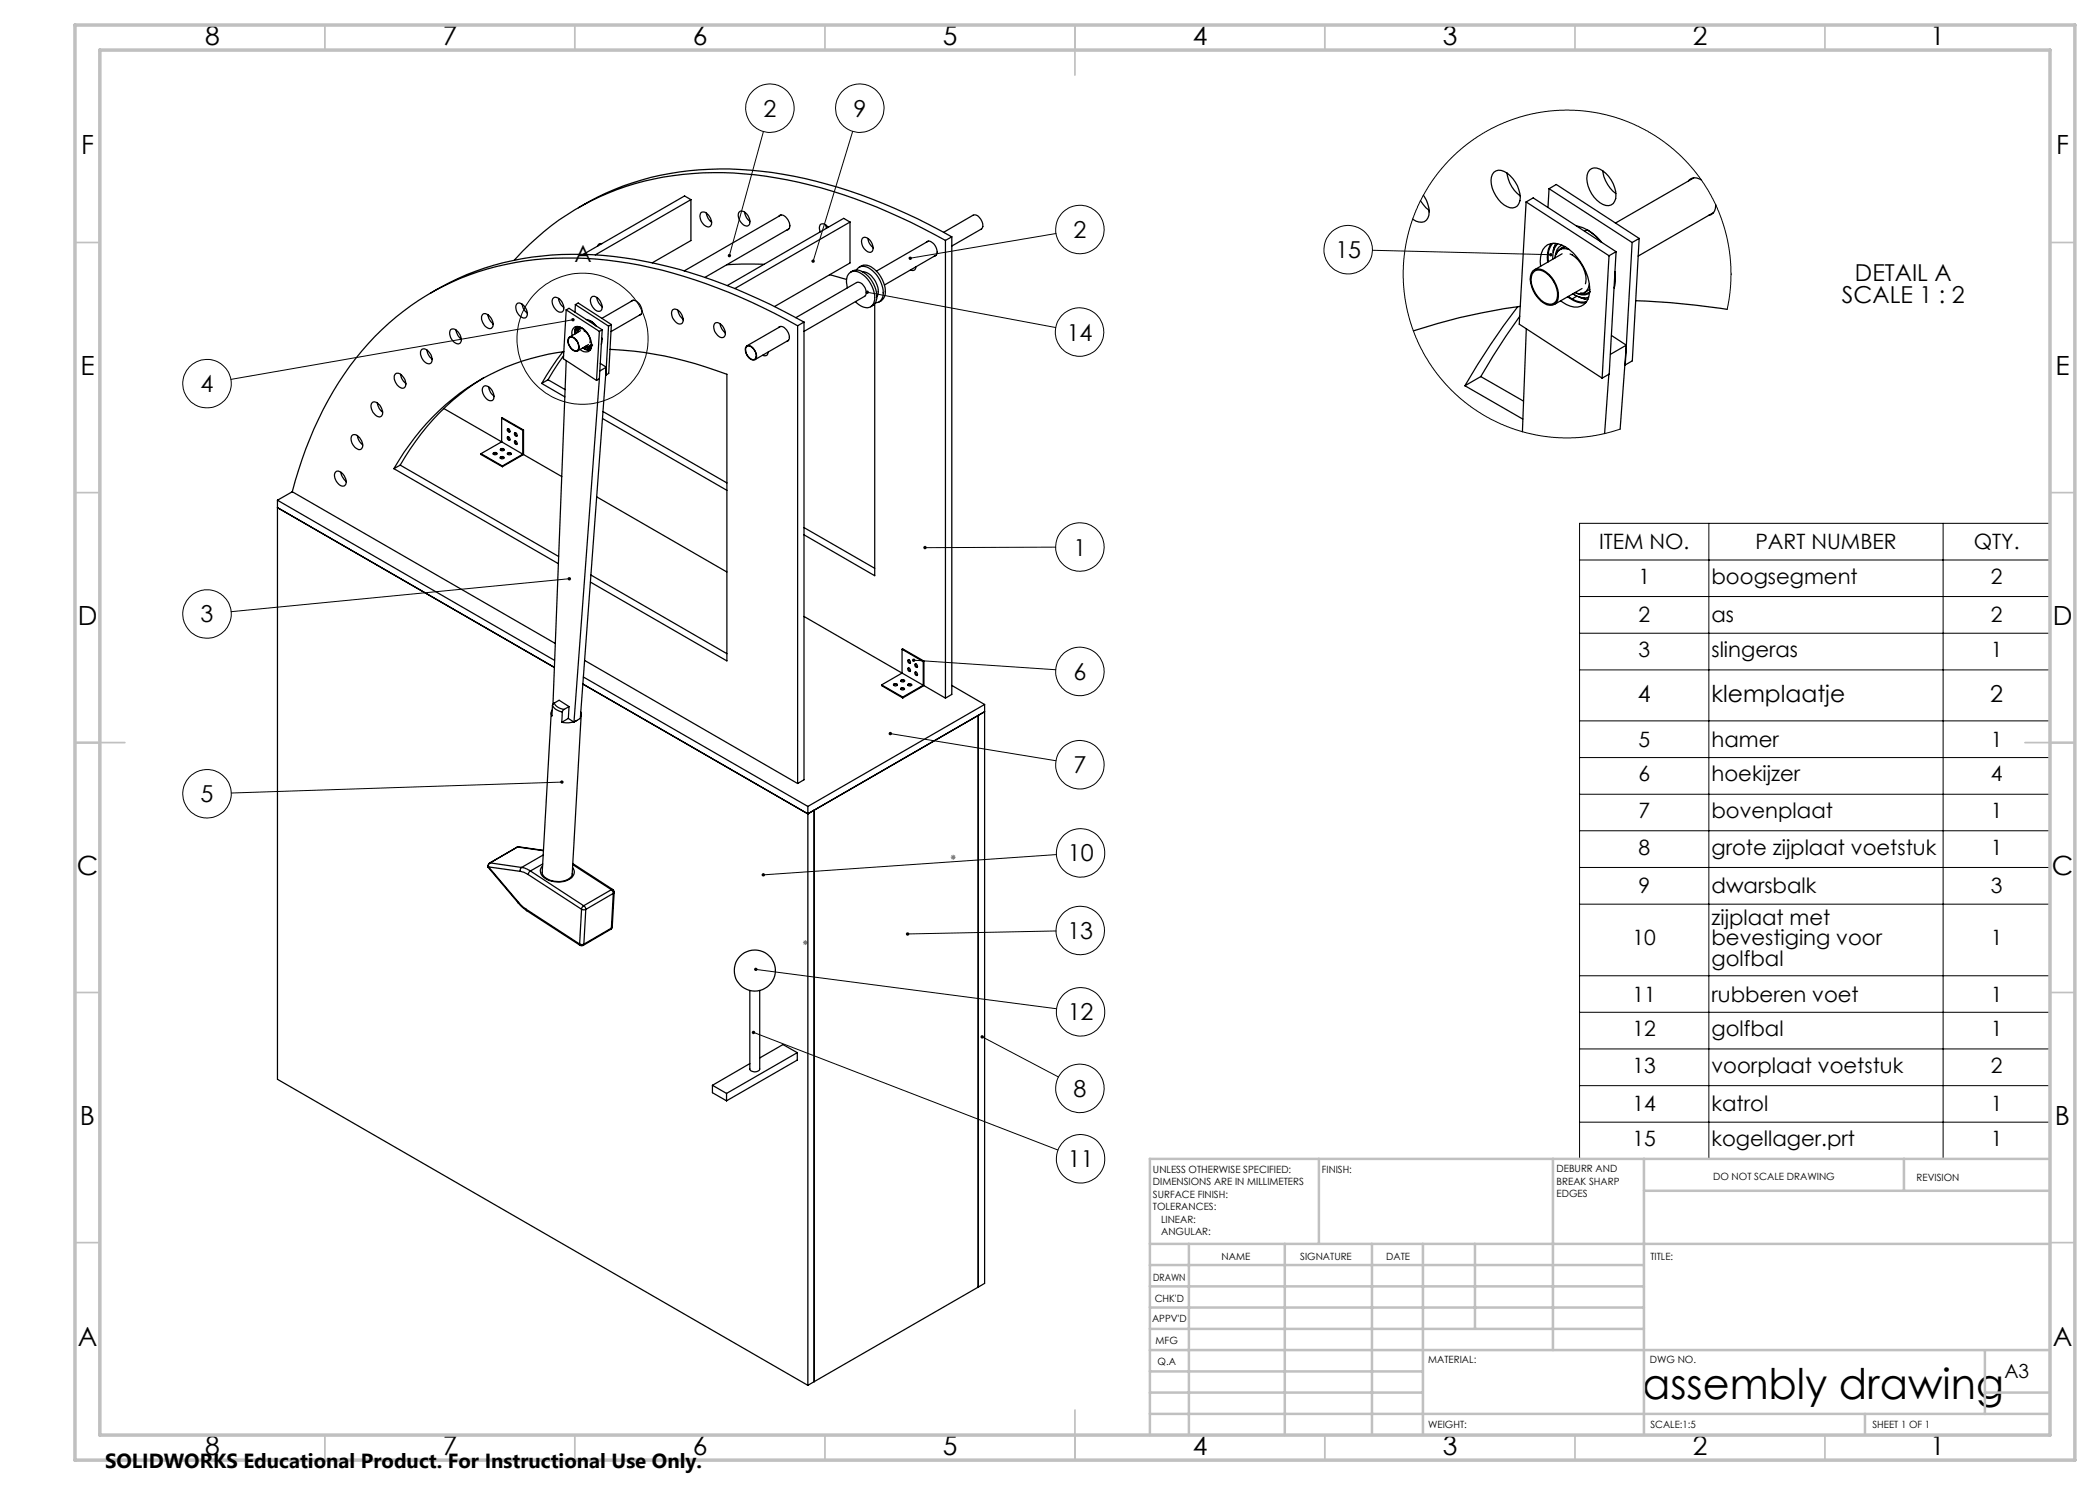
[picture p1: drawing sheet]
<svg xmlns="http://www.w3.org/2000/svg" width="420mm" height="297mm" viewBox="0 0 420 297" stroke-linecap="round" stroke-linejoin="round" font-family="sans-serif">
<g fill="none" stroke="#000" stroke-width=".2">
<path d="M152.7 26.3l-6.8 24.8M170.5 26.3l-7.9 25.9M173.5 58.5l37.6 7M211.2 46.7l-29.2 4.9M274.5 50.1l35.7 .8M114.6 64l-68.4 11.9M345.4 61.9l.7-5 .1-2.3-.2-3.2-.3-2.6-.8-3-.7-2.2-1.1-2.6-2.3-4.3-1.6-2.1-2-2.4-2.4-2.3-1.9-1.5-2.1-1.4-3-1.7-2.2-.9-2.8-1-3.1-.8-2.3-.3-2.5-.3h-3l-2.8 .3-2.5 .4-2.9 .8-2.8 1-4 2-2.3 1.4-1.9 1.4-3.6 3.5-2 2.4-1.2 1.8-2.4 4.4-1 2.6-.8 2.4-.6 2.9-.4 2.7v5.1l.3 2.6 .6 2.8 1.5 4.9 1.7 3.4 1.1 1.8 1.5 2.2 1.9 2.2 3.7 3.5 2.5 1.8 2.4 1.4 2.4 1.2 2.3 .9 4.7 1.2 3 .5 2.3 .1 3.1-.1 2.8-.3 2.8-.6 2.7-.8M113.9 115.7l-67.7 6.6M211.1 109.4l-26.1 .1M315.9 104.7h94.1v127.1h-94.1zM315.9 119.3h94.1M315.9 112h94.1"/>
<path d="M341.8 104.7v127.1M388.6 104.7v127.1M182.7 132l28.4 1.9M315.9 126.6h94.1M315.9 134h94.1M112.4 156.4l-66.2 2.2M178 146.7l33.2 5.4M315.9 144.2h94.1M315.9 151.5h94.1M315.9 158.9h94.1M211.3 170.9l-58.7 4.1M315.9 166.2h94.1"/>
<path d="M315.9 173.5h94.1M151.2 193.9l60.1 7.9M211.2 186.2l-29.7 .6M315.9 180.8h94.1M315.9 195.2h94.1M150.7 206.5l60.9 23.5M196.4 207.4l15.3 8M315.9 202.5h94.1M315.9 209.8h94.1M315.9 217.1h94.1M315.9 224.4h94.1"/>
<circle cx="154" cy="21.6" r="4.8"/>
<circle cx="171.9" cy="21.6" r="4.8"/>
<circle cx="216" cy="45.9" r="4.9"/>
<circle cx="269.6" cy="49.9" r="4.8"/>
<circle cx="41.4" cy="76.7" r="4.8"/>
<circle cx="116.5" cy="67.8" r="13.1"/>
<circle cx="215.9" cy="66.4" r="4.8"/>
<circle cx="216" cy="109.4" r="4.8"/>
<circle cx="41.4" cy="122.8" r="4.8"/>
<circle cx="216" cy="134.3" r="4.8"/>
<circle cx="41.4" cy="158.7" r="4.8"/>
<circle cx="216" cy="152.9" r="4.8"/>
<circle cx="216.1" cy="170.6" r="4.8"/>
<circle cx="216" cy="186.1" r="4.8"/>
<circle cx="216" cy="217.7" r="4.8"/>
<circle cx="216.1" cy="202.4" r="4.8"/>
<circle cx="216.1" cy="231.8" r="4.8"/>
</g>
<path d="M190.1 171.4h1M190.3 171.1l.7 .7M190.6 171v1M191 171.1l-.7 .7M160.6 188.5h1M160.7 188.2l.8 .7M161.1 188v1M161.5 188.2l-.8 .7" fill="none" stroke="#808080" stroke-width=".2"/>
<g fill="none" stroke="#c0c0c0" stroke-width=".35">
<path d="M65 5v5M115 5v5M165 5v5M215 5v10M265 5v5M315 5v5M365 5v5M15 48.5h5M410 48.5h5M15 98.5h5M410 98.5h5M15 148.5h10"/>
<path d="M405 148.5h10M15 198.5h5M410 198.5h5M15 248.5h5M410 248.5h5M65 287v5M115 287v5M165 287v5M215 282v10M265 287v5M315 287v5M365 287v5"/>
</g>
<g fill="none" stroke="#c0c0c0" stroke-width=".5">
<path d="M263.8 231.8v17M310.6 231.8v38.2M328.8 231.8v55.2M328.8 238.2h81.2M380.8 231.8v6.4M410 231.8h-180v55.2M230 248.8h180M230 257.3h98.8M230 253h98.8M237.8 248.8v38.2M257 248.8v38.2M274.4 248.8v38.2"/>
<path d="M284.6 248.8v38.2M295 248.8v17M230 265.8h98.8M230 261.5h98.8M230 278.5h54.6M230 274.3h54.6M230 270h180M397 278.5h13M397 270v12.8M230 282.8h180M373 282.8v4.2"/>
</g>
<path d="M15 5h400v287h-400zM20 10h390v277h-390z" fill="none" stroke="#c0c0c0" stroke-width=".7"/>
<g fill="#000">
<path d="M309.9 50.7h.1a.31 .31 0 0 1 .3-.1 .31 .31 0 0 1 .2 .3h-.3h.3a.34 .34 0 0 1-.5 .4 .34 .34 0 0 1-.1-.6z"/>
<path d="M152.4 174.8l-.1 .2h.3h-.3a.34 .34 0 0 0 .5 .3 .34 .34 0 0 0 .1-.5 .34 .34 0 0 0-.5 0zM181.3 186.5l-.1 .3h.3h-.3a.34 .34 0 0 0 .4 .3 .34 .34 0 0 0 .2-.5 .34 .34 0 0 0-.5-.1zM196.3 207.1l-.2 .1 .3 .2-.3-.2a.35 .35 0 0 0 .4 .5 .35 .35 0 0 0 .3-.5 .35 .35 0 0 0-.5-.1zM151 193.6l-.2 .2 .4 .1-.4-.1a.34 .34 0 0 0 .4 .4 .34 .34 0 0 0 .3-.4 .34 .34 0 0 0-.5-.2zM177.8 146.5l-.1 .1 .3 .1-.3-.1a.34 .34 0 0 0 .4 .5 .34 .34 0 0 0 .3-.5 .34 .34 0 0 0-.6-.1zM182.5 131.8l-.1 .2h.3h-.3a.35 .35 0 0 0 .4 .4 .35 .35 0 0 0 .2-.5 .35 .35 0 0 0-.5-.1zM184.7 109.3l-.1 .2h.4h-.4a.34 .34 0 0 0 .5 .4 .34 .34 0 0 0 .2-.5 .34 .34 0 0 0-.6-.1zM181.8 51.5l-.1 .2 .3-.1-.3 .1a.34 .34 0 0 0 .5 .2 .34 .34 0 0 0 .1-.5 .34 .34 0 0 0-.5 .1zM173.2 58.2l-.1 .2 .4 .1-.4-.1a.34 .34 0 0 0 .4 .3 .34 .34 0 0 0 .3-.4 .34 .34 0 0 0-.6-.1zM145.7 50.8l-.1 .1a.32 .32 0 0 0 .2 .5l.1-.3-.1 .3a.34 .34 0 0 0 .4-.4 .34 .34 0 0 0-.5-.2zM162.4 52a.33 .33 0 0 0-.1 .3 .33 .33 0 0 0 .2 .3l.1-.4-.1 .4a.34 .34 0 0 0 .4-.4 .34 .34 0 0 0-.5-.2zM112.1 156.2a.35 .35 0 0 0 .2 .5 .35 .35 0 0 0 .4-.3h-.3h.3v-.2a.36 .36 0 0 0-.6 0zM113.6 115.6a.34 .34 0 0 0 .2 .5 .34 .34 0 0 0 .4-.4h-.3h.3l-.3-.3zM114.3 63.7a.35 .35 0 0 0 .2 .6 .35 .35 0 0 0 .4-.4l-.3 .1 .3-.1a.36 .36 0 0 0-.6-.2zM150.4 206.3l.3 .2-.3-.1a.33 .33 0 0 0 .3 .4 .33 .33 0 0 0 .3-.5 .33 .33 0 0 0-.6 0z"/>
</g>
<g fill="none" stroke="#000" stroke-width=".25">
<path d="M138.2 39.9l-19.1 11.1M138.2 39.9v8.2l-7.7 4.5M138.2 39.9l-1.3-.7-20.2 11.7M284.7 39a5.3 5.3 0 0 1 .9 4.6 1.87 1.87 0 0 1-3.1 .2M298.8 34.5a2.32 2.32 0 0 1 3.2 .6 6 6 0 0 1 2 5 1.64 1.64 0 0 1-2.6 1.2 6.2 6.2 0 0 1-3.1-5.8zM301.4 34.6a6.6 6.6 0 0 0 2.6 4.6M309.8 37.7l16.6 10.8M309.8 37.7l-.2 3.8M309.8 37.7l1.5-.8 16.5 10.8M317.9 34a1.89 1.89 0 0 1 2.7 .2 6.2 6.2 0 0 1 2.5 5.5 1.67 1.67 0 0 1-2.5 1.2 6.1 6.1 0 0 1-3.2-5.9zM320.6 34.2a6.6 6.6 0 0 0 2.6 4.5M338.7 35.6l-15.6 9"/>
<path d="M340.3 36a1.78 1.78 0 0 0-2.6 .2M86.1 58.6a55.1 55.1 0 0 1 32.4-7.7 92.8 92.8 0 0 1 35.4 9.9l6.9 3.6M110.7 59.6a1.28 1.28 0 0 1 1.7 .8 1.55 1.55 0 0 1 0 2 2 2 0 0 1-2-2.1zM111.7 59.7l.4 1.1 .6 .7M115.7 41.6a54.7 54.7 0 0 1 32.3-7.7 94.7 94.7 0 0 1 37.8 11l4.6 2.5M118.5 59.3a2 2 0 0 1 1.9 2.2 .75 .75 0 0 1-.4 .7 .75 .75 0 0 1-.9-.1 2.05 2.05 0 0 1-.8-2.7zM119.4 59.5l.3 1.1 .7 .7M120.4 48.8l-.1-.1a.62 .62 0 0 0-.8 .5M140.2 42.5a1.25 1.25 0 0 1 1.7 .9 1.41 1.41 0 0 1 0 1.9 2.02 2.02 0 0 1-1.8-2.6zM141.3 42.6a2.76 2.76 0 0 0 1 1.8M147.9 42.4a1.28 1.28 0 0 1 1.7 .7 1.55 1.55 0 0 1 0 2.1 2 2 0 0 1-2-2.2zM148.9 42.4l.4 1.1 .7 .7"/>
<path d="M152.8 52.9l-4.3-.1-3.2 .1M155.8 43.2a1.03 1.03 0 0 1 1.6 .5 1.69 1.69 0 0 1 .2 2.3h-.2M156.2 43l-19.4 11.2M157.8 45.8l-16.8 9.7M165.1 45l.2 .6M165.7 45.5a1.06 1.06 0 0 0-1.7-.4l-.1 .5 .1 .8M165.9 55l3.4 .9M169.5 57.6a2.63 2.63 0 0 1 .8-3.2 3.4 3.4 0 0 1 3.5 1.8 5.1 5.1 0 0 1 .9 4.5 1.71 1.71 0 0 1-2.7 .4l-.9-.8M170 44.4l-23 13.3M170 44.4v8.2l-15.1 8.7M170 44.4l-1.3-.7-23.2 13.4M170.1 54.4a2.28 2.28 0 0 1 3.1 .5 5.8 5.8 0 0 1 2.1 5.2l-.5 .9-.7 .3"/>
<path d="M171.3 54a1.76 1.76 0 0 1 2.8-.2 6 6 0 0 1 2.5 5.5l-.6 .9-.9 .4M171.8 53.4a2.24 2.24 0 0 1 3.1 .5 6 6 0 0 1 2.1 5.2l-.5 .9-.7 .4M172.5 54.4a3.8 3.8 0 0 1 3.1 3.5v.8l-.2 .7M172.5 47.6a1.38 1.38 0 0 1 1.9 1.1 1.15 1.15 0 0 1-.3 1.8 2.12 2.12 0 0 1-1.6-2.9zM173.6 47.7l.4 1.1 .6 .7M183.2 53.3a.69 .69 0 0 1-.3 .7 .69 .69 0 0 1-.8 0M185.3 48.5v-.1a1.38 1.38 0 0 1 1.9 1.1 1.12 1.12 0 0 1-.3 1.7M185.7 48.2l-10.4 6M187.3 51l-10.4 6M188.7 46.5l5.9-3.5a1.76 1.76 0 0 1 1.9 1.7l.1 .6-.3 .5-5.9 3.4M189.1 48.1a103.1 103.1 0 0 0-38.1-13.1 58.5 58.5 0 0 0-32.8 5.2 50.6 50.6 0 0 0-15.3 11.8M189.1 48.1v91.5"/>
<path d="M190.4 47.4l-1.3 .7M190.4 47.4v91.5l-1.3 .7M284.1 40.1l.1 .1a5 5 0 0 0 1.6 1.8M305.2 40.4l16.6 10.7M305.2 40.4l1.4-.8 16.6 10.7M305.2 40.4l-1.4 24.4 16.6 10.8M306.6 54.2a1.98 1.98 0 0 1 2.6 .2 5.8 5.8 0 0 1 2.4 5.6 1.7 1.7 0 0 1-2.8 .6 6 6 0 0 1-2.7-5.4zM306.7 54.4a1.79 1.79 0 0 1 2.5 .2 5.4 5.4 0 0 1 2.2 5.2 1.58 1.58 0 0 1-2.6 .7 5.8 5.8 0 0 1-2.5-5.2l.1-.5zM308.1 53.2a4.2 4.2 0 0 1 1.4-4.2 4.2 4.2 0 0 1 4.4 .9 10.3 10.3 0 0 1 3.9 9.2 2.84 2.84 0 0 1-4.5 1.8l-1.2-.7M310.3 48.7a4.6 4.6 0 0 0-.8 3.7M310.6 48.7a4 4 0 0 0-.9 3.6M310.7 49.9v.3"/>
<path d="M310.7 49.9v.2M311.1 48.7l-.5 1.7M311.2 49.1l-.5 .7M311.5 48.8a3.7 3.7 0 0 0-.9 3M312.4 49a2.23 2.23 0 0 0-1.4 2.2M312.4 50.8l-5.5 3.2M312.9 49.4a2.1 2.1 0 0 0-1.6 1.4M313 49.3l-1.1 .6M313.5 59.4a4.7 4.7 0 0 0 3.6 1.2M313.7 59.3l.7 .5M313.9 49.9a1.95 1.95 0 0 0-2.9 1.7M314 50.8a5.7 5.7 0 0 1 3.1 6"/>
<path d="M314.4 59.8a3.6 3.6 0 0 0 2.9 .5M314.6 58.8a3.7 3.7 0 0 0 3.1 .6M315.3 45.2l1.3 .3 .8 .5M315.4 59.2l-1 .6M316.2 58.5l.1 .2 .2 .1M316.4 57.7l-5.5 3.2M316.5 58.7v.1M316.6 59.6l.4 .2-1.2-.4 1.8 .5M316.8 59.6l.3 .2M317.4 46a9.1 9.1 0 0 1 2.8 2.4M317.4 46l-.5 .2M317.6 46a10.3 10.3 0 0 1 2.7 2.5"/>
<path d="M317.9 56.9a1.96 1.96 0 0 1-2.9 1.6M317.9 58.6a2.32 2.32 0 0 1-2.6 .1M318 57.9l-1.1 .6M318.1 58.3l-1 .5h-.6M321.8 51.1l-1.4 24.5M323 54.5a7.3 7.3 0 0 1-.2 3.1M323 54.4l.1 .8M323.2 50.3l-1.4 .8M323.2 50.3l-1.4 24.5-1.4 .8M326.4 48.5l-1.4 24.5M327.8 47.7l-1.4 .8M327.8 47.7l-1.3 24.5-1.5 .8"/>
<path d="M342.7 42.5l-15.1 8.7M343.1 41a1.87 1.87 0 0 1-1.4 2.1M79.1 74.8a1.21 1.21 0 0 1 1.7 .8 1.45 1.45 0 0 1 0 2 2 2 0 0 1-2-2.1zM80.1 74.9a2.76 2.76 0 0 0 1.1 1.8M84.3 69.9a1.27 1.27 0 0 1 1.7 .8 1.41 1.41 0 0 1 0 2 1.98 1.98 0 0 1-1.8-2.6zM85.4 70a2.76 2.76 0 0 0 1 1.8M90.1 65.9a1.25 1.25 0 0 1 1.8 .8 1.41 1.41 0 0 1 0 2 2.02 2.02 0 0 1-1.9-2.6zM91.2 66a2.76 2.76 0 0 0 1.1 1.8M96.5 62.9a1.28 1.28 0 0 1 1.7 .8 1.27 1.27 0 0 1-.2 2 2.19 2.19 0 0 1-1.6-2.6zM96.7 77.3a1.28 1.28 0 0 1 1.7 .8 1.55 1.55 0 0 1 0 2 2 2 0 0 1-2-2.1zM96.7 75.6a47.5 47.5 0 0 0-16.7 17.4M97.6 62.9a2.76 2.76 0 0 0 1 1.9"/>
<path d="M97.8 77.4l.3 1.1 .7 .7M103.4 60.8a1.28 1.28 0 0 1 1.7 .8 1.45 1.45 0 0 1 0 2 2.02 2.02 0 0 1-1.8-2.6zM104.4 60.8l.2 .8 .9 1M108.3 76.7l4.7 2.7M109.6 75.9l-1.3 .8M109.6 75.9l3.4 2M112.6 70.3l-2.3 3.1-2 3.3M112.7 71.1l-3.1 4.8M112.8 70.3a45 45 0 0 0-33 21.8l-1 1.6M113.2 62l6.7 4.3M113.2 62l.6-.3 6.6 4.3M113.2 62l-.5 9.8 6.6 4.3"/>
<path d="M113.2 72.1l-2.6 68.8M113.8 67.5a1.25 1.25 0 0 1 1.7 .8 1.27 1.27 0 0 1-.1 1.9 2 2 0 0 1-1.6-2.7zM113.8 67.6a1.17 1.17 0 0 1 1.7 .8 1.25 1.25 0 0 1-.2 1.8 1.87 1.87 0 0 1-1.5-2.6zM114.4 67.1a1.29 1.29 0 0 1 .4-1.5 1.29 1.29 0 0 1 1.6 0 4 4 0 0 1 1.8 4.2 1.32 1.32 0 0 1-2.2 .1M115.1 60.9l.5-.3 6.7 4.3M115.1 60.9l6.6 4.3M115.1 60.9l-.1 1.5M115.3 65.3l-.3 .8v.7M115.4 65.3l-.4 .6v.9M115.4 65.8v.1M115.6 65.3l-.2 .7M115.6 65.5l-.2 .3"/>
<path d="M115.8 65.3l-.3 .5-.1 .8M116.1 65.4l-.4 .4-.1 .5M116.1 66.1l-2.2 1.3M116.3 65.6l-.3 .1-.3 .4M116.3 65.5l-.4 .3M116.6 69.6l.4 .3 1 .2M116.6 69.5l.3 .2M116.7 65.8a.78 .78 0 0 0-1.2 .7M116.8 66.1a2.25 2.25 0 0 1 1.2 2.4M116.9 69.7l.6 .3h.6M117 69.3l.7 .3h.6M117.3 63.9l.8 .3"/>
<path d="M117.3 69.5l-.4 .2M117.6 69.2l.2 .2M117.7 68.9l-2.2 1.3M117.8 69.3v.1M117.8 69.7h.2M117.9 69.7h.1M118 69.7l-.5-.1 .7 .2M118.1 64.2l1.1 1M118.1 64.2l-.2 .1M118.2 64.2l1.1 1M118.3 68.6a.78 .78 0 0 1-1.2 .6M118.3 69h.1"/>
<path d="M118.3 69.2l-.4 .2-.6-.1M118.3 69l-.4 .2M118.4 69.2l-.6 .2M119.9 66.3l-.6 9.8M119.9 75.7l-.6 .4M119.9 75.8l-5.1 68.6M120.1 72.7l1.1 .7M120.3 67.6v1.3M120.3 67.6l.1 .3M120.4 66l-.5 .3M120.4 66l-.5 9.7M121.1 75h.1"/>
<path d="M121.2 73.4l-5.1 70.3-1.3 .7M121.2 73.4l-1.2 .8M121.7 65.2l-.5 9.8M122 69.9a72.6 72.6 0 0 1 23.4 5v57.3l-27.3-15.8M122.3 64.9l-.6 9.8-.5 .3M122.3 64.9l-.6 .3M126.2 60.3a1.04 1.04 0 0 1 1.6 .4 1.69 1.69 0 0 1 .2 2.3l-.2 .1M126.6 60l-6.2 3.7M128.2 62.8l-6 3.5M134.5 62a1.38 1.38 0 0 1 1.9 1.1 1.07 1.07 0 0 1-.3 1.7 2.1 2.1 0 0 1-1.6-2.8zM135.6 62.1l.4 1 .6 .7M142.9 64.7a1.38 1.38 0 0 1 2 1.1 1.01 1.01 0 0 1 .2 1 1.01 1.01 0 0 1-.8 .7 2.14 2.14 0 0 1-1.4-2.8z"/>
<path d="M144 64.7l.4 1.1 .7 .8M149.3 69.2a1.7 1.7 0 0 1 2 1.6 .82 .82 0 0 1-.4 1.2 .82 .82 0 0 1-1.1-.4 1.87 1.87 0 0 1-.5-2.4zM149.4 69.3a1.24 1.24 0 0 1 1.6 .9 1.06 1.06 0 0 1-.3 1.7 2 2 0 0 1-1.5-2.4zM153.6 70.4a.69 .69 0 0 1-.3 .7 .69 .69 0 0 1-.8-.1M155.7 65.5a1.03 1.03 0 0 1 1.6 .5 1.63 1.63 0 0 1 .2 2.3h-.2M156.1 65.3l-6.7 3.9M157.7 68l-6.7 3.9M159.2 63.5l12.1-7a1.81 1.81 0 0 1 1.9 2.1l-.3 .7-12.1 7M159.5 65.2a104.1 104.1 0 0 0-35.9-12.9 59 59 0 0 0-33.3 4.1 54.2 54.2 0 0 0-25.7 25.5 80 80 0 0 0-6.1 16.5M159.5 65.2v91.5M160.8 64.4l-1.3 .8M160.8 64.4v91.6l-1.3 .7"/>
<path d="M174.9 60.7v54.4l-14.1-8.1M293 77.1l11.6 6.7M296.2 75.3l-3.2 1.8M296.2 75.3l8.5 4.9M303.6 61.3a127.4 127.4 0 0 0-10.6 15.8M304 63.2a138 138 0 0 0-7.8 12.1M304.1 61.3a113.9 113.9 0 0 0-21.4 4.9M305.3 65.8l-.8 20.6M321.8 74.9l-.9 11.8M322.3 67.1l3 1.9M325 72.9v.1M325.3 69l-3.2 1.9"/>
<path d="M325.3 69l-1.3 16.8M327.1 60.1a147.6 147.6 0 0 1 18.3 1.8M58.5 98.4l-3 1.6M58.5 98.4l52.6 30.3M67.3 94.3a2 2 0 0 1 2 2.1 .75 .75 0 0 1-.5 .8 .75 .75 0 0 1-.9-.2 2.05 2.05 0 0 1-.8-2.6zM68.2 94.4l.2 .8 .8 1.1M70.4 87.1a1.2 1.2 0 0 1 1.7 .8 1.3 1.3 0 0 1-.1 2 2.1 2.1 0 0 1-1.6-2.8zM71.5 87.1l.4 1.1 .6 .8M74.4 80.5a1.24 1.24 0 0 1 1.7 .8 1.45 1.45 0 0 1 0 2 2 2 0 0 1-1.9-2.1zM75.5 80.6l.3 1.1 .7 .7M78.8 93.7l32.9 19M80 93l-1.2 .7"/>
<path d="M80 93l31.7 18.3M88.8 81.7l11.5 6.7M96.2 90.7l4.3 2.5M96.2 90.7v.2l4.3 2.4M98.6 90.6a.42 .42 0 0 1 .5-.1 .42 .42 0 0 1 .3 .3 .4 .4 0 0 1-.5 .2 .4 .4 0 0 1-.3-.4zM98.6 90.8l.2-.1 .6 .1M100 91.4a.42 .42 0 0 1 .5-.1 .42 .42 0 0 1 .3 .3 .4 .4 0 0 1-.4 .2 .4 .4 0 0 1-.4-.4zM100 91.6l.3-.1 .5 .1M100.1 89.8a.4 .4 0 0 1 .4-.1 .4 .4 0 0 1 .3 .3 .42 .42 0 0 1-.4 .2 .42 .42 0 0 1-.3-.4zM100.1 90l.4-.2 .3 .2M100.3 88.4l-4.1 2.3M100.3 88.4l4.3 2.4"/>
<path d="M100.3 83.6l4.3 2.5M100.3 83.6h.2l4.2 2.4M100.3 83.6v4.8M100.5 93.2v.1M101.5 90.7a.4 .4 0 0 1 .4-.2 .4 .4 0 0 1 .3 .3 .42 .42 0 0 1-.4 .2 .42 .42 0 0 1-.3-.3zM101.5 90.8a.48 .48 0 0 1 .7 0M101.5 85.8a.35 .35 0 0 1 .5 .2 .35 .35 0 0 1-.3 .4l-.2-.3zM101.5 87.4a.35 .35 0 0 1 .5 .2 .35 .35 0 0 1-.3 .4l-.2-.3zM101.6 85.7l.1 .4 .3 .3M101.6 87.3l.1 .5 .3 .2M102.9 88.2a.41 .41 0 0 1 .5 .2 .41 .41 0 0 1-.1 .5l-.4-.3zM102.9 86.6a.4 .4 0 0 1 .5 .2 .4 .4 0 0 1-.1 .5l-.4-.3z"/>
<path d="M103 86.5l.1 .4 .3 .3M103 88.2l.1 .4 .3 .2M104.6 86.1v4.7M104.6 90.8l-4.1 2.4M104.7 86l-.1 .1M104.7 86v4.9M104.7 90.9l-4.2 2.4M104.7 90.9l7.7 4.4M119.3 99.4l26.1 15M120.5 83.7l24.9 14.4M120.6 82.3l24.8 14.3M55.5 101.5l55.4 32"/>
<path d="M55.5 100v115.9l106.1 61.2M55.5 100l55.4 32.1M118.2 115l27.2 15.7M160.8 105.5l14.1 8.2M116.6 136.8l45 26M116.7 135.4l44.9 25.9M116.9 132.1l42.6 24.6M160.8 123.3l19.6 11.3M176.3 137v.1l4.3 2.5M176.3 137l4.3 2.4M178.7 136.9a.4 .4 0 0 1 .5-.2 .4 .4 0 0 1 .3 .4 .42 .42 0 0 1-.5 .1 .42 .42 0 0 1-.3-.3zM178.7 137l.4-.1 .4 .1"/>
<path d="M180.1 137.7a.4 .4 0 0 1 .5-.2 .4 .4 0 0 1 .3 .4 .44 .44 0 0 1-.8-.2zM180.1 137.9a.52 .52 0 0 1 .8 0M180.2 136.1a.4 .4 0 0 1 .4-.2 .4 .4 0 0 1 .3 .3 .41 .41 0 0 1-.4 .2 .41 .41 0 0 1-.3-.3zM180.2 136.2l.2-.1 .5 .1M180.4 134.6l-4.1 2.4M180.4 134.6l4.2 2.5M180.4 129.9v4.7M180.4 129.9l4.2 2.4M180.4 129.9l.2-.1 4.2 2.4M180.6 139.4v.2M181.6 136.9a.42 .42 0 0 1 .4-.2 .42 .42 0 0 1 .3 .4 .41 .41 0 0 1-.4 .1 .41 .41 0 0 1-.3-.3zM181.6 137.1l.2-.2 .6 .2"/>
<path d="M181.6 132a.4 .4 0 0 1 .4 .2 .4 .4 0 0 1-.1 .5l-.3-.3zM181.6 133.6a.41 .41 0 0 1 .4 .2 .41 .41 0 0 1-.1 .5l-.3-.2zM181.7 131.9l.1 .5 .3 .2M181.7 133.6l.1 .4 .3 .2M183 134.4a.41 .41 0 0 1 .4 .2 .41 .41 0 0 1-.1 .5l-.3-.2zM183 132.8a.41 .41 0 0 1 .4 .2 .41 .41 0 0 1-.1 .5l-.3-.3zM183.1 132.7l.1 .5 .3 .2M183.1 134.4l.1 .4 .3 .2M184.6 132.3v4.8M184.6 137.1l-4 2.3M184.8 132.2l-.2 .1M184.8 132.2v4.9"/>
<path d="M184.8 137.1l-4.2 2.5M184.8 137.1l4.3 2.5M190.4 137.1l6.5 3.8M110.2 142.6l-1.8 31.8M110.5 141.1l-.1 2.1-.2-.6 .3-.6M110.5 141.1a2.72 2.72 0 0 0 2 1.3M110.8 140.6l-.3 .5M110.8 140.6a2.41 2.41 0 0 0 2 1.3M110.8 140.6l1-.6 2 1.3M112.5 142.4l-.1 2.1M112.8 141.9l-.3 .5M113.7 143.7l-1.3 .8"/>
<path d="M113.7 143.7l1.1 .7M113.8 141.3l-1 .6M113.8 141.3l-.1 2.4M115.4 144.1l-.8 .3-.9 .2-1.3-.1M116.2 142.4v.5l-.1 .5M116.2 142.9l-1.8 31.9M196.9 140.9v115.8l-1.2 .7M196.9 140.9l-35.3 20.4M97.6 173.2v.1M97.6 173.3l.1 .1M97.6 173.3l6.1 7.3M97.7 173.4l6 7.1"/>
<path d="M97.7 173.4l6.3 .9M98 172.6a.6 .6 0 0 0-.4 .9M98 172.6l-.3 .3-.1 .4M98 172.6h.1M98 172.6l6.3 .9M103.5 169.4h.1M103.5 169.4l-5.5 3.2M103.5 169.4l5.2 .7M103.7 169.4h-.2M104 174.3l.8 .2 .8 .4M104.3 173.5l-.2 .2-.1 .6M104.3 173.5l.7 .1 1.1 .6"/>
<path d="M105.6 174.9l10.7 7M106.1 174.2l-.5 .7M106.1 174.2l10.6 6.9M108.4 174.5a2.35 2.35 0 0 0 2.4 1.7 3.5 3.5 0 0 0 3.6-1.1v-.3M108.5 173.2a1.58 1.58 0 0 0 .6 2.6 4.6 4.6 0 0 0 5.4-.5l.2-.3a1.3 1.3 0 0 0-.2-1.5M108.5 172.8l-2.4 1.4M108.7 171l-4.4 2.5M114.5 172.7l8.1 5.2M114.5 172.9l7.8 5M122.3 177.9l.4 .8M122.3 177.9l-5.6 3.2M122.6 177.9l.2 .6"/>
<path d="M122.6 177.9h-.3M122.7 178.7l-5.5 3.2M122.7 178.7l-.4 6.9M122.8 178.5l-.1 .2M122.8 178.5l-.4 6.9M161.6 162.8l1.2-.8v114.3M161.6 162.8l35.3-20.5-1.2 .8v114.3M161.6 161.3v115.8M103.7 180.6l1.6 1.5M103.7 180.5l1.5 1.4M103.7 180.5v.1M105.2 181.9l.1 .2"/>
<path d="M105.2 181.9l10.7 6.9M105.3 182.1l10.7 7M115.9 188.8h.9M115.9 188.8l.1 .3M116 189.1h.6M116.3 181.9h.9M116.3 181.9l-.4 6.9M116.7 181.1l-.3 .4-.1 .4M116.7 181.1l.4 .4 .1 .4M116.8 188.8l-.2 .3M117.2 181.9l-.4 6.9M122.1 185.9l-5.5 3.2"/>
<path d="M122.3 185.6l-.2 .3M122.3 185.6l-5.5 3.2M122.4 185.4l-.3 .5M122.4 185.4l-.1 .2M150 198.1v15.7a1.11 1.11 0 0 0 1.9 0v-15.7M142.5 217.1v1.4l2.8 1.7M142.5 217.1l2.8 1.6M145.3 218.7v1.5M150 212.7l-7.5 4.4M159.5 210.5l-2.9-1.6-4.7 2.7M159.5 210.5v1.5l-14.2 8.2M159.5 210.5l-14.2 8.2"/>
<path d="M195.7 257.4l-32.9 18.9M162.8 276.3l-1.2 .8"/>
<circle cx="151" cy="194.1" r="4.1"/>
</g>
<text font-size="8.5" x="328.5" y="279.7">assembly drawing</text>
<g font-size="5.3">
<text x="41" y="9">8</text>
<text x="88.5" y="9">7</text>
<text x="138.5" y="9">6</text>
<text x="188.5" y="9">5</text>
<text x="238.5" y="9">4</text>
<text x="288.5" y="9">3</text>
<text x="338.5" y="9">2</text>
<text x="386" y="9">1</text>
<text x="16.2" y="30.8">F</text>
<text x="411.2" y="30.8">F</text>
<text x="16.1" y="75">E</text>
<text x="411.1" y="75">E</text>
<text x="15.5" y="125">D</text>
<text x="410.5" y="125">D</text>
<text x="15.4" y="175">C</text>
<text x="410.4" y="175">C</text>
<text x="16" y="225">B</text>
<text x="411" y="225">B</text>
<text x="15.5" y="269.3">A</text>
<text x="410.5" y="269.3">A</text>
<text x="41" y="291">8</text>
<text x="88.5" y="291">7</text>
<text x="138.5" y="291">6</text>
<text x="188.5" y="291">5</text>
<text x="238.5" y="291">4</text>
<text x="288.5" y="291">3</text>
<text x="338.5" y="291">2</text>
<text x="386" y="291">1</text>
</g>
<g font-size="4.7">
<text x="152.7" y="23.3">2</text>
<text x="170.7" y="23.3">9</text>
<text x="214.7" y="47.6">2</text>
<text x="114.9" y="52.4">A</text>
<text x="267.1" y="51.6">15</text>
<text x="371" y="56.2">DETAIL A</text>
<text x="368.4" y="60.7">SCALE 1 : 2</text>
<text x="213.3" y="68.1">14</text>
<text x="40.1" y="78.4">4</text>
<text x="214.7" y="111.1">1</text>
<text x="40.1" y="124.5">3</text>
<text x="214.7" y="136">6</text>
<text x="327.6" y="140.3">4</text>
<text x="342.3" y="140.3">klemplaatje</text>
<text x="398" y="140.3">2</text>
<text x="214.7" y="154.6">7</text>
<text x="40.1" y="160.5">5</text>
<text x="213.5" y="172.3">10</text>
<text x="213.5" y="187.8">13</text>
<text x="213.5" y="204.1">12</text>
<text x="214.7" y="219.4">8</text>
<text x="213.5" y="233.5">11</text>
</g>
<g font-size="4.2">
<text x="319.8" y="109.8">ITEM NO.</text>
<text x="351.1" y="109.8">PART NUMBER</text>
<text x="394.8" y="109.8">QTY.</text>
<text x="327.7" y="116.8">1</text>
<text x="342.3" y="116.8">boogsegment</text>
<text x="398.2" y="116.8">2</text>
<text x="327.7" y="124.5">2</text>
<text x="342.3" y="124.5">as</text>
<text x="398.2" y="124.5">2</text>
<text x="327.7" y="131.4">3</text>
<text x="342.3" y="131.4">slingeras</text>
<text x="398.2" y="131.4">1</text>
<text x="327.7" y="149.4">5</text>
<text x="342.3" y="149.4">hamer</text>
<text x="398.2" y="149.4">1</text>
<text x="327.7" y="156.3">6</text>
<text x="342.3" y="156.3">hoekijzer</text>
<text x="398.2" y="156.3">4</text>
<text x="327.7" y="163.6">7</text>
<text x="342.3" y="163.6">bovenplaat</text>
<text x="398.2" y="163.6">1</text>
<text x="327.7" y="170.9">8</text>
<text x="342.3" y="170.9">grote zijplaat voetstuk</text>
<text x="398.2" y="170.9">1</text>
<text x="327.7" y="178.7">9</text>
<text x="342.3" y="178.7">dwarsbalk</text>
<text x="398.2" y="178.7">3</text>
<text x="342.3" y="185">zijplaat met</text>
<text x="326.5" y="189.1">10</text>
<text x="342.3" y="189.1">bevestiging voor</text>
<text x="398.2" y="189.1">1</text>
<text x="342.3" y="193.2">golfbal</text>
<text x="326.5" y="200.3">11</text>
<text x="342.3" y="200.3">rubberen voet</text>
<text x="398.2" y="200.3">1</text>
<text x="326.5" y="207.2">12</text>
<text x="342.3" y="207.2">golfbal</text>
<text x="398.2" y="207.2">1</text>
<text x="326.5" y="214.6">13</text>
<text x="342.3" y="214.6">voorplaat voetstuk</text>
<text x="398.2" y="214.6">2</text>
<text x="326.5" y="222.3">14</text>
<text x="342.3" y="222.3">katrol</text>
<text x="398.2" y="222.3">1</text>
<text x="326.5" y="229.2">15</text>
<text x="342.3" y="229.2">kogellager.prt</text>
<text x="398.2" y="229.2">1</text>
</g>
<text font-size="4.1" x="21" y="293.7">SOLIDWORKS Educational Product. For Instructional Use Only.</text>
<text font-size="3.9" x="400.9" y="275.5">A3</text>
<g font-size="2">
<text x="230.6" y="234.6">UNLESS OTHERWISE SPECIFIED:</text>
<text x="230.6" y="237.1">DIMENSIONS ARE IN MILLIMETERS</text>
<text x="230.6" y="239.6">SURFACE FINISH:</text>
<text x="264.4" y="234.6">FINISH:</text>
<text x="311.3" y="234.5">DEBURR AND</text>
<text x="311.3" y="237">BREAK SHARP</text>
<text x="311.3" y="239.5">EDGES</text>
<text x="342.6" y="236">DO NOT SCALE DRAWING</text>
<text x="383.3" y="236.2">REVISION</text>
<text x="230.6" y="242.1">TOLERANCES:</text>
<text x="232.2" y="244.6">LINEAR:</text>
<text x="232.2" y="247.1">ANGULAR:</text>
<text x="244.3" y="252">NAME</text>
<text x="260" y="251.9">SIGNATURE</text>
<text x="277.2" y="251.9">DATE</text>
<text x="330.1" y="251.9">TITLE:</text>
<text x="230.6" y="256.1">DRAWN</text>
<text x="230.9" y="260.3">CHK'D</text>
<text x="230.4" y="264.4">APPV'D</text>
<text x="231.1" y="268.8">MFG</text>
<text x="231.5" y="273">Q.A</text>
<text x="285.6" y="272.5">MATERIAL:</text>
<text x="330" y="272.5">DWG NO.</text>
<text x="285.6" y="285.5">WEIGHT:</text>
<text x="330.1" y="285.6">SCALE:1:5</text>
<text x="374.5" y="285.6">SHEET 1 OF 1</text>
</g>
</svg>
